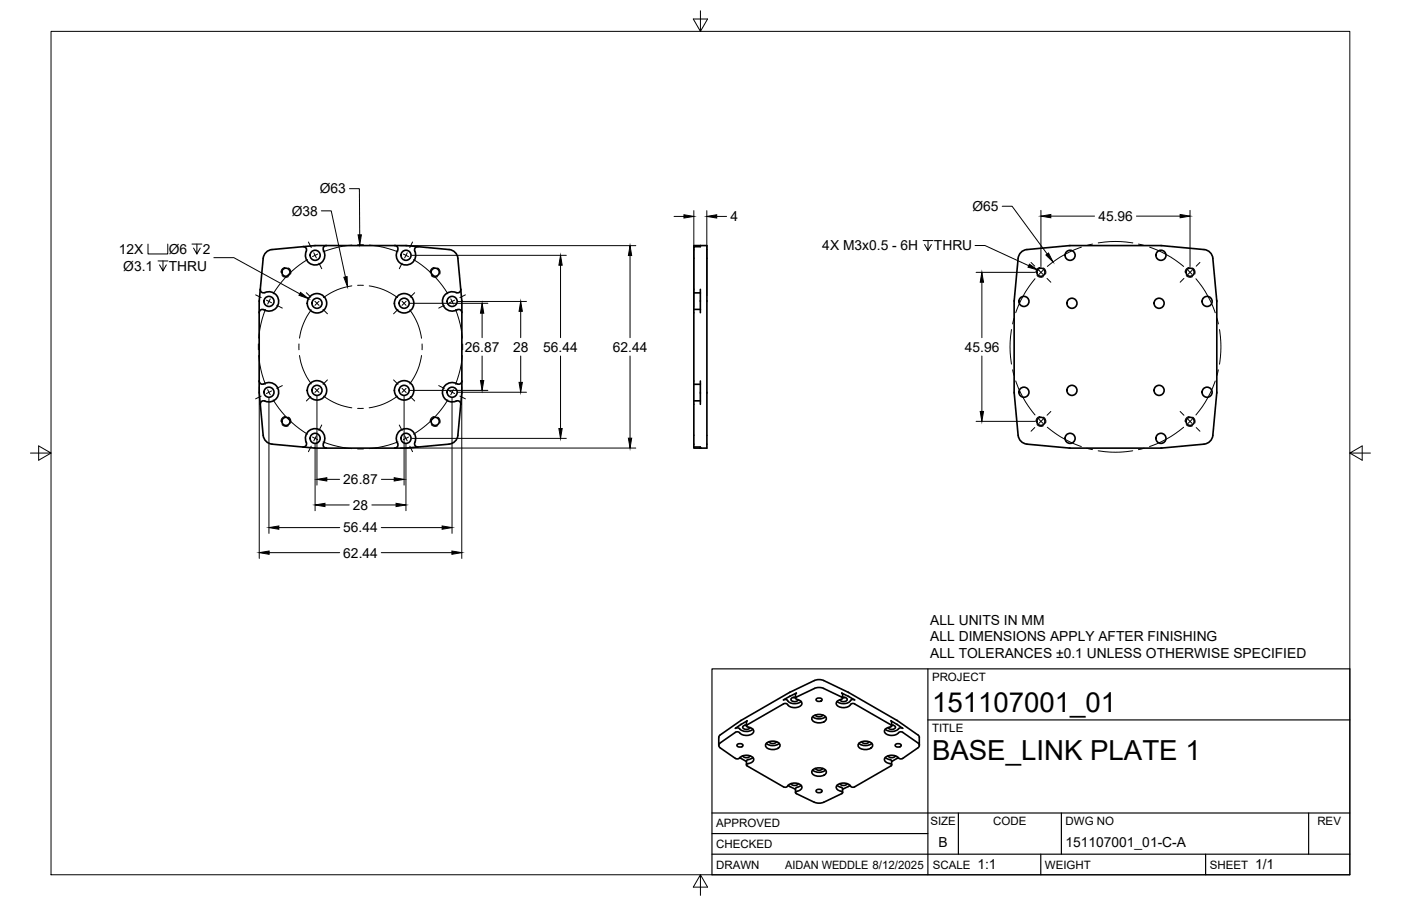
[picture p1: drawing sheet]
<svg xmlns="http://www.w3.org/2000/svg" width="432mm" height="279mm" viewBox="0 0 432 279" stroke-linecap="round" stroke-linejoin="round" font-family="sans-serif">
<!-- layer: Visible -->
<g fill="none" stroke="#000" stroke-width=".51">
<path d="M100.6 75.7a1.16 1.16 0 0 0-1 .8 1.16 1.16 0 0 0 .4 1.3 3 3 0 0 1-3.2 3.9 3 3 0 0 1-2.3-4.5l-.4-.9-.7-.2M121.7 75.7a1.16 1.16 0 0 1 1 .8 1.16 1.16 0 0 1-.4 1.3 3 3 0 0 0 3.2 3.9 3 3 0 0 0 2.3-4.5l.3-.9 .8-.2M125.4 75.8l13.6 1.3 1.5 .9 .6 1.7M125.4 75.7h-28.4l-13.8 1.4-1 .5-1 1.5-1.3 13.9M141.1 79.7l1.2 13.3M215.9 75.7h-2.1v.4M215.9 75.7v.4h-2.1v61.8M215.9 75.7h2v62.5h-2v-.3h-2.1M79.9 93v28.2M80.2 89.2a1.15 1.15 0 0 0 .7 1.1 1.15 1.15 0 0 0 1.3-.3 3 3 0 0 1 3.6 3.6 3 3 0 0 1-4.7 1.9l-.9 .2-.3 .7M142 89.2a1.15 1.15 0 0 1-.7 1.1 1.15 1.15 0 0 1-1.3-.3 3 3 0 0 0-3.6 3.6 3 3 0 0 0 4.7 1.9l1 .2 .3 .7M142.3 93v28.2"/>
<path d="M213.8 95.4h2.1M213.8 90.3h2.1M215.9 89.2v7.2M312.6 93v28.2M312.6 93l1.3-13.9 .6-1.1 1.4-.9 13.9-1.4h28.2l13.1 1.3a2.97 2.97 0 0 1 2.7 2.7l1.2 13.3M375 93v28.2M79.9 117.5a1.16 1.16 0 0 0 .8 1 1.16 1.16 0 0 0 1.2-.4 3 3 0 0 1 4 3.2 3 3 0 0 1-4.5 2.3l-.9 .4-.3 .7M142.4 117.5a1.16 1.16 0 0 1-.8 1 1.16 1.16 0 0 1-1.3-.4 3 3 0 0 0-3.9 3.2 3 3 0 0 0 4.5 2.3l.9 .4 .2 .7M213.8 118.5h2.1M215.9 117.5v7.2M79.9 121.2l1.3 13.6 1 1.5 1.6 .7M83.8 137l13.3 1.2"/>
<path d="M93.4 137.9a1.15 1.15 0 0 0 1.1-.8 1.15 1.15 0 0 0-.3-1.2 3 3 0 0 1 3.5-3.7 3 3 0 0 1 1.9 4.7l.3 1 .7 .3M97.1 138.2h28M125.4 138.2h-.3M128.9 137.9a1.15 1.15 0 0 1-1.1-.8 1.15 1.15 0 0 1 .2-1.2 3 3 0 0 0-3.5-3.7 3 3 0 0 0-1.9 4.7l-.2 1-.7 .3M138.4 137l-13 1.2M141.1 134.3l-.6 1.6-.9 .7-1.2 .4M142.3 121.2l-1.2 13.1M213.8 137.9v.3h2.1M213.8 123.6h2.1M312.6 121.2l1.3 13.6 1 1.5 1.6 .7M316.5 137l13.3 1.2M329.8 138.2h28"/>
<path d="M371.1 137l-13.3 1.2M375 121.2l-1.3 13.6-1 1.5-1.6 .7M243.3 214.8l-1.8 1h.9a3.1 3.1 0 0 0 4.5 .5M243.3 213.6l-14.9 8.6-6.4 4.4-.4 .6-.1 2.7M243.5 214.7l-.2 .1M243.5 213.5l-.2 .1M244.4 215.1h.8M245.2 215.1h-.7a.63 .63 0 0 0-.7 .6 .63 .63 0 0 0 .7 .6h1l.5-.5M245.4 213.7l-1.9 1M245.5 215l-.3 .4 .5 .3a1.17 1.17 0 0 1 1.3 .7 1.17 1.17 0 0 1-.4 1.4 3.1 3.1 0 0 1-4.2-.8l-.9 .1-11.2 6.4-.2 .4 .5 .3a1.25 1.25 0 0 1 1.4 .6 1.25 1.25 0 0 1-.1 1.4 3.2 3.2 0 0 1-4-.2M245.5 213.7l-.3 .4v1.2M251 209.9l-7.5 3.6"/>
<path d="M251 212.3l-5.6 2.7M251 209.9l.9-.3 1.5 .1 8 3.8M251 212.3l1.4-.3 1.5 .3M251.6 215.6a.97 .97 0 0 1 1-.4 .97 .97 0 0 1 .7 .8 .97 .97 0 0 1-1 .4 .97 .97 0 0 1-.7-.8zM253.9 212.3l5.5 2.7 .3 .4-.5 .3a1.17 1.17 0 0 0-1.3 .7 1.17 1.17 0 0 0 .4 1.4 3.1 3.1 0 0 0 4.1-.8l1 .1M259.7 215.1h.7a.63 .63 0 0 1 .7 .6 .63 .63 0 0 1-.7 .6h-1l-.6-.5M260.5 215.1h-.8M261.4 214.7l-2-1 .3 .4v1.2M261.4 213.5l15 8.6M261.4 214.7l.2 .1M261.6 214.8l1.8 1.1M263.4 217.1l11.2 6.4 .2 .4-.5 .3"/>
<path d="M263.4 215.8h-1a3.1 3.1 0 0 1-4.4 .5M222 229a.93 .93 0 0 0-.5 .9 .93 .93 0 0 0 .5 .8l4.7 3.2M226.7 233.9a1.39 1.39 0 0 0 1.8-.6 2.88 2.88 0 0 1 3.8 .8 2.09 2.09 0 0 1-2.1 1.5l-.1 .3 .2 .3 11.2 6.5h.9a2.96 2.96 0 0 1 4.7-.1 1.84 1.84 0 0 1-1.8 1.6l-.1 .3 .3 .3M227.2 229.7a.97 .97 0 0 1 1-.4 .97 .97 0 0 1 .7 .8 .97 .97 0 0 1-1 .3 .97 .97 0 0 1-.7-.7zM227.9 226l-.5-.3-.7 .1-4.6 3.2M228 233.6l2.1 1.2M228.9 233.1a1.44 1.44 0 0 0 2.3 0M229.6 223.7h.5M230.1 223.8v-1.2l.2-.3-3.6 2.3a1.37 1.37 0 0 1 1.8 .6 3.3 3.3 0 0 0 3.5-.3M230.1 223.6l-.8 .2-.4 .4a1.35 1.35 0 0 0 2.3 .2M232 233.6l-1.9 .9v1.4M236.2 229.2a3.2 3.2 0 0 0 4 0"/>
<path d="M236.2 229.2a3.1 3.1 0 0 1 4.2 .3 1.41 1.41 0 0 1-1.7 1.6l-1.6-.1a1.08 1.08 0 0 1-1-.6 1.08 1.08 0 0 1 .1-1.2zM237 228.7a1.44 1.44 0 0 0 2.3 0M250.5 237.5a3.2 3.2 0 0 0 3.9 0M250.5 221a3.2 3.2 0 0 0 3.9 0M250.5 237.5a3.1 3.1 0 0 1 4.1 .3 1.41 1.41 0 0 1-1.6 1.6l-1.7-.2a1.08 1.08 0 0 1-1-.6 1.08 1.08 0 0 1 .2-1.1zM250.5 221a3.1 3.1 0 0 1 4.1 .3 1.41 1.41 0 0 1-1.6 1.6l-1.7-.1a1.08 1.08 0 0 1-1-.7 1.08 1.08 0 0 1 .2-1.1zM251.3 237a1.44 1.44 0 0 0 2.3 0M251.3 220.5a1.44 1.44 0 0 0 2.3 0M264.7 229.2a3.2 3.2 0 0 0 4 0M264.7 229.2a3.1 3.1 0 0 1 4.2 .3 1.41 1.41 0 0 1-1.6 1.6l-1.7-.1a1.08 1.08 0 0 1-1-.6 1.08 1.08 0 0 1 .1-1.2zM265.6 228.7a1.44 1.44 0 0 0 2.2 0M272.9 233.6l1.4 .6"/>
<path d="M273.7 233.1a1.44 1.44 0 0 0 2.3 0M274.3 224.2a1.25 1.25 0 0 0-1.4 .6 1.25 1.25 0 0 0 .1 1.4 3.2 3.2 0 0 0 4-.2M274.3 234.2l.5 .5v1.2M274.3 235.5l.5 .3-.2 .4-11.2 6.5M274.8 223.6l.8 .2 .4 .4a1.35 1.35 0 0 1-2.3 .2M275.3 223.7h-.5M276 229.7a.97 .97 0 0 1 1-.4 .97 .97 0 0 1 .7 .8 .97 .97 0 0 1-1 .3 .97 .97 0 0 1-.7-.7zM276.4 223.4l-1.8-1.1 .2 .3v1.2M276.4 233.9l-1.6 .9M276.4 223.4l1.8 1.2a1.39 1.39 0 0 0-1.8 .6 3.3 3.3 0 0 1-3.5-.3M276.4 222.1l6.4 4.5M276.8 233.6l-.4 .3"/>
<path d="M276.9 226l.6-.3 .7 .1 4.6 3.2M278.2 233.9a1.39 1.39 0 0 1-1.8-.6 2.88 2.88 0 0 0-3.8 .8 1.52 1.52 0 0 0 1.7 1.4M282.8 230.7l-4.6 3.2M282.8 229a.93 .93 0 0 1 .6 .9 .93 .93 0 0 1-.6 .8M282.8 226.6l.5 .6v2.7M242.9 242.2l.4 .3M243.3 242.5l1.9 .9M243.8 241.7a1.44 1.44 0 0 0 2.2 0M245.4 244.8l5.6 2.6M246.9 242.2l-1.6 .8-.1 1.4M251.6 243.7a.97 .97 0 0 1 1-.3 .97 .97 0 0 1 .7 .7 .97 .97 0 0 1-1 .4 .97 .97 0 0 1-.7-.8zM258 242.2l1.6 .8 .1 1.4"/>
<path d="M258.8 241.7a1.44 1.44 0 0 0 2.3 0M259.4 244.8l-6 2.8-1.5 .1-.9-.3M262 242.2l-2.3 1.2M263.4 242.7h-1a2.96 2.96 0 0 0-4.6-.1 1.84 1.84 0 0 0 1.8 1.6l.1 .3-.3 .3"/>
<circle cx="97.1" cy="78.7" r="1.56"/>
<circle cx="125.1" cy="78.7" r="1.56"/>
<circle cx="329.8" cy="78.7" r="1.56"/>
<circle cx="357.8" cy="78.7" r="1.56"/>
<circle cx="82.9" cy="93" r="1.56"/>
<circle cx="88.1" cy="84" r="1.26"/>
<circle cx="97.7" cy="93.5" r="1.56"/>
<circle cx="97.7" cy="93.5" r="3"/>
<circle cx="124.6" cy="93.5" r="1.56"/>
<circle cx="124.6" cy="93.5" r="3"/>
<circle cx="134.1" cy="84" r="1.26"/>
<circle cx="139.4" cy="93" r="1.56"/>
<circle cx="315.6" cy="93" r="1.56"/>
<circle cx="320.8" cy="84" r="1.26"/>
<circle cx="330.4" cy="93.5" r="1.56"/>
<circle cx="357.2" cy="93.5" r="1.56"/>
<circle cx="366.8" cy="84" r="1.26"/>
<circle cx="372" cy="93" r="1.56"/>
<circle cx="82.9" cy="121" r="1.56"/>
<circle cx="88.1" cy="130" r="1.26"/>
<circle cx="97.1" cy="135.2" r="1.56"/>
<circle cx="97.7" cy="120.4" r="1.56"/>
<circle cx="97.7" cy="120.4" r="3"/>
<circle cx="124.6" cy="120.4" r="1.56"/>
<circle cx="124.6" cy="120.4" r="3"/>
<circle cx="125.1" cy="135.2" r="1.56"/>
<circle cx="134.1" cy="130" r="1.26"/>
<circle cx="139.4" cy="121" r="1.56"/>
<circle cx="315.6" cy="121" r="1.56"/>
<circle cx="320.8" cy="130" r="1.26"/>
<circle cx="329.8" cy="135.2" r="1.56"/>
<circle cx="330.4" cy="120.4" r="1.56"/>
<circle cx="357.2" cy="120.4" r="1.56"/>
<circle cx="357.8" cy="135.2" r="1.56"/>
<circle cx="366.8" cy="130" r="1.26"/>
<circle cx="372" cy="121" r="1.56"/>
</g>
<!-- layer: Hidden -->
<g fill="none" stroke="#000" stroke-width=".31">
<path d="M86.9 85a1.57 1.57 0 0 0 2 .3M87.9 82.5a1.56 1.56 0 0 0-1.3 1.5M88.9 82.6a1.55 1.55 0 0 1 .7 1.9M132.9 85a1.55 1.55 0 0 0 2 .3M133.8 82.5a1.51 1.51 0 0 0-1.2 1.5M134.9 82.6a1.53 1.53 0 0 1 .7 1.9M319.6 85a1.57 1.57 0 0 0 2 .3M320.5 82.5a1.56 1.56 0 0 0-1.2 1.5M321.6 82.6a1.55 1.55 0 0 1 .6 1.9M365.6 85a1.55 1.55 0 0 0 2 .3M366.5 82.5a1.51 1.51 0 0 0-1.2 1.5M367.6 82.6a1.53 1.53 0 0 1 .6 1.9"/>
<path d="M86.9 130.9a1.57 1.57 0 0 0 2 .4M87.9 128.4a1.56 1.56 0 0 0-1.3 1.6M88.9 128.6a1.52 1.52 0 0 1 .7 1.9M132.9 130.9a1.55 1.55 0 0 0 2 .4M133.8 128.4a1.52 1.52 0 0 0-1.2 1.6M134.9 128.6a1.5 1.5 0 0 1 .7 1.9M319.6 130.9a1.57 1.57 0 0 0 2 .4M320.5 128.4a1.56 1.56 0 0 0-1.2 1.6M321.6 128.6a1.52 1.52 0 0 1 .6 1.9M365.6 130.9a1.55 1.55 0 0 0 2 .4M366.5 128.4a1.52 1.52 0 0 0-1.2 1.6M367.6 128.6a1.5 1.5 0 0 1 .6 1.9"/>
</g>
<!-- layer: Border -->
<path d="M15.7 9.7h400.3v260.1h-400.3zM215.9 3.3v6.4l-2.2-3.8h4.4l-2.2 3.8M9.4 139.7h6.3l-3.8-2.2v4.4l3.8-2.2M416 139.7l3.8 2.2v-4.4l-3.8 2.2h6.4M215.9 269.8l2.2 3.8h-4.4l2.2-3.8v6.3" fill="none" stroke="#000" stroke-width=".31"/>
<!-- layer: Titleblock -->
<path d="M219.4 206.3h196.6v63.5h-196.6zM286 206.3v63.5M286 222h130M219.4 257.1h66.6M219.4 250.7h196.6M295.4 250.7v12.7M327.1 250.7v12.7M403.3 250.7v12.7M219.4 263.4h196.6M320.8 263.4v6.4M371.6 263.4v6.4" fill="none" stroke="#000" stroke-width=".36"/>
<!-- layer: Smart Centers -->
<g fill="none" stroke="#000" stroke-width=".31">
<path d="M95.1 74.6l.8 1.7M96.7 78l.8 1.5M97.9 78.4l-1.6 .7M108.4 75.6l-4.3 .7-4.5 1.4M110.2 75.5h1.8M113.8 75.6l4.4 .7 4.5 1.4M124.3 78.4l1.6 .7M125.5 78l-.8 1.5M127.1 74.6l-.8 1.7M333.3 76.2a32.9 32.9 0 0 0-10.5 6M336.7 75.3l-1.7 .4M338.5 74.9a32.2 32.2 0 0 1 10.6 0"/>
<path d="M350.9 75.3l1.7 .4M354.3 76.2a33.1 33.1 0 0 1 10.5 6M78.8 90.9l1.7 .9M81.8 95.4l-1.4 4.5-.7 4.4M82.1 92.6l1.6 .8M83.3 92.2l-.8 1.6M85.3 94.1l1.7 .9M94.4 90.3l1.4 1.3M94.8 80.1a31.3 31.3 0 0 0-10.6 10.5M95.9 95.5a18.9 18.9 0 0 0-3.6 8.8M97 92.9l1.3 1.3M98.3 81.2l.9 1.7"/>
<path d="M98.3 92.9l-1.2 1.3M99.6 95.4l1.3 1.4M108.4 88.2a18.9 18.9 0 0 0-8.7 3.6M110.2 88h1.8M113.8 88.2a18.9 18.9 0 0 1 8.7 3.6M122.7 95.4l-1.4 1.4M123.9 92.9l1.3 1.3M123.9 81.2l-.8 1.7M125.2 92.9l-1.3 1.3M126.3 95.5a18.8 18.8 0 0 1 3.6 8.8M127.5 80.1a31 31 0 0 1 10.5 10.5M127.8 90.3l-1.4 1.3"/>
<path d="M136.9 94.1l-1.7 .9M138.9 92.2l.8 1.6M140.1 92.6l-1.6 .8M140.4 95.4l1.4 4.5 .7 4.4M143.4 90.9l-1.7 .9M312.5 98.1l-.4 1.8M317.8 80.9l1.1 1.2M319 86a33.1 33.1 0 0 0-5.9 10.4M320.2 83.4l1.3 1.2M321.5 83.4l-1.3 1.2M322.7 85.9l1.2 1.1M364.9 85.9l-1.2 1.1"/>
<path d="M366.2 83.4l1.2 1.2M367.4 83.4l-1.3 1.2M368.6 86a32.9 32.9 0 0 1 5.9 10.5M369.8 80.9l-1.1 1.2M375.1 98.1l.4 1.8M79.6 106.1v1.8M79.7 109.6l.7 4.4 1.4 4.5M87 118.9l-1.7 .9M92.1 106.1v1.8M92.3 109.6a18.9 18.9 0 0 0 3.6 8.8M97.1 119.8l1.2 1.2M98.3 119.8l-1.3 1.2"/>
<path d="M100.9 117.2l-1.3 1.3M121.3 117.2l1.4 1.3M123.9 119.8l1.3 1.2M125.2 119.8l-1.3 1.2M129.9 109.6a18.9 18.9 0 0 1-3.6 8.8M130.1 106.1v1.8M135.2 118.9l1.7 .9M142.5 109.6l-.7 4.4-1.4 4.5M142.6 106.1v1.8M311.7 101.6a32.2 32.2 0 0 0 0 10.7M312.1 114l.4 1.8M313.1 117.5a32.9 32.9 0 0 0 5.9 10.5"/>
<path d="M374.5 117.5a33.1 33.1 0 0 1-5.9 10.5M375.5 114l-.4 1.8M375.9 101.6a32.2 32.2 0 0 1 0 10.7M80.5 122.2l-1.7 .8M82.5 120.2l.8 1.6M83.7 120.6l-1.6 .8M84.2 123.3a31.6 31.6 0 0 0 10.6 10.6M95.8 122.3l-1.4 1.4M95.9 137.6l-.8 1.7M96.3 134.8l1.6 .8M97.5 134.4l-.8 1.6M99.2 131.1l-.9 1.7"/>
<path d="M99.6 136.3l4.5 1.4 4.3 .6M99.7 122.2a18.9 18.9 0 0 0 8.7 3.6M110.2 125.9h1.8M110.2 138.5h1.8M122.5 122.2a18.8 18.8 0 0 1-8.7 3.6M122.7 136.3l-4.5 1.4-4.4 .6M123.1 131.1l.8 1.7M124.7 134.4l.8 1.6M125.9 134.8l-1.6 .8M126.3 137.6l.8 1.7M126.4 122.3l1.4 1.4M138 123.3a31.3 31.3 0 0 1-10.5 10.6"/>
<path d="M138.5 120.6l1.6 .8M139.7 120.2l-.8 1.6M141.7 122.2l1.7 .8M318.9 131.8l-1.1 1.2M320.2 129.3l1.3 1.3M321.5 129.3l-1.3 1.3M322.8 131.8a33.1 33.1 0 0 0 10.5 5.9M323.9 126.9l-1.2 1.2M335 138.2l1.7 .5M338.5 139a32.1 32.1 0 0 0 10.6 0M352.6 138.2l-1.7 .5M363.7 126.9l1.2 1.2"/>
<path d="M364.8 131.8a32.9 32.9 0 0 1-10.5 5.9M366.1 129.3l1.3 1.3M367.4 129.3l-1.2 1.3M368.7 131.8l1.1 1.2"/>
</g>
<!-- layer: FD_Dimensions -->
<g fill="none" stroke="#000" stroke-width=".31">
<path d="M107.7 58.2h3.1l.1 14.2M45.6 75.3v3h6.1v-3M59.2 75.3h3M60.7 75.3v3l-1.1-1.8M61.7 76.5l-1 1.8M65.9 79.5h6.2l20.3 11.1M99 65h3.1l4.4 20.4M123.4 75.8h72.6M126.9 78.7h47.6M194.2 78.8v25.3M207.8 66.7h3M213.8 65v29.7"/>
<path d="M217.8 65v26.2M220.9 66.7h3M308.9 63.6h3l10.8 14.7M320.8 64.9v17.3M323.9 66.7h13.4M350.3 66.7h13.4M366.8 64.9v17.3M48.7 80.5h3.1M50.2 80.5v3l-1-1.8M51.3 81.7l-1.1 1.8M126.3 93.5h24.1M141.1 93h21.2"/>
<path d="M148.6 96.6v7.5M160.5 96v8.1M172.8 81.8v22.3M300.8 84h18.2M302.6 87v17.1M79.9 119.3v52.9M142.3 119.3v52.9M148.6 109.8v7.5M160.5 109.8v8.1M172.8 109.8v22.3M194.2 109.8v25.3M302.6 109.8v17.1"/>
<path d="M82.9 122.7v41.8M97.1 137v20.5M97.7 122.2v27.4M123.4 138.2h72.6M124.5 122.2v27.4M125.1 137v20.5M126.3 120.4h24.1M126.9 135.2h47.6M139.3 122.7v41.8M141.1 121h21.2M300.8 129.9h18.2M100.2 155.7h7.4"/>
<path d="M100.7 147.8h4M114.6 155.7h7.5M117.6 147.8h3.9M83 170.4h21.7M85.9 162.7h18.8M117.5 170.4h21.8M117.5 162.7h18.8"/>
</g>
<g fill="#000" stroke="#000" stroke-width=".31">
<path d="M110.4 72.4h1l-.5 3.1zM194.2 75.8l.5 3h-1zM210.8 66.2l3 .5-3 .5zM217.8 66.7l3.1-.5v1zM322.3 78.6l.9-.6 1.3 2.8zM320.8 66.7l3.1-.6v1.1zM363.7 66.1l3.1 .6-3.1 .5zM92.6 90.2l2.5 1.9-3-1zM106 85.5l1-.2 .1 3.1zM148.6 93.5l.5 3.1h-1zM160.5 93l.5 3h-1zM172.8 78.7l.5 3.1h-1z"/>
<path d="M302.6 84l.5 3h-1zM148.1 117.3h1l-.5 3.1zM160 117.9h1l-.5 3.1zM172.3 132.1h1l-.5 3.1zM193.7 135.1h1l-.5 3.1zM302.1 126.9h1l-.5 3zM97.1 155.7l3.1-.5v1zM97.7 147.8l3-.5v1zM121.5 147.3l3 .5-3 .5zM122.1 155.2l3 .5-3 .5zM79.9 170.4l3.1-.5v1zM82.9 162.7l3-.5v1z"/>
<path d="M136.3 162.2l3 .5-3 .5zM139.3 169.9l3 .5-3 .5z"/>
</g>
<!-- layer: Hole Notes -->
<path d="M284.5 74.2h3M286 74.2v3l-1-1.8M287.1 75.4l-1.1 1.8M300.5 75.7h3.1l13.5 6.2" fill="none" stroke="#000" stroke-width=".31"/>
<path d="M317.3 81.5l2.5 1.7-3-.8z" fill="#000" stroke="#000" stroke-width=".31"/>
<g font-size="8.5">
<text x="287.3" y="219.5">151107001_01</text>
<text x="287.3" y="234.5">BASE_LINK PLATE 1</text>
</g>
<g font-size="4.3">
<text x="98.6" y="59.6">Ø63</text>
<text x="299.7" y="65.1">Ø65</text>
<text x="89.9" y="66.5">Ø38</text>
<text x="225.2" y="68.3">4</text>
<text x="338.5" y="68.2">45.96</text>
<text x="253.4" y="77.2">4X M3x0.5 - 6H</text>
<text x="287.8" y="77.2">THRU</text>
<text x="36.6" y="78.3">12X</text>
<text x="38" y="83.5">Ø3.1</text>
<text x="52" y="78.3">Ø6</text>
<text x="52" y="83.5">THRU</text>
<text x="62.5" y="78.3">2</text>
<text x="143.3" y="108.5">26.87</text>
<text x="158.2" y="108.5">28</text>
<text x="167.4" y="108.5">56.44</text>
<text x="188.9" y="108.5">62.44</text>
<text x="297.4" y="108.5">45.96</text>
<text x="105.8" y="149.3">26.87</text>
<text x="108.8" y="157.2">28</text>
<text x="105.8" y="164.2">56.44</text>
<text x="105.8" y="171.9">62.44</text>
<text x="286.7" y="192.7">ALL UNITS IN MM</text>
<text x="286.7" y="197.8">ALL DIMENSIONS APPLY AFTER FINISHING</text>
<text x="286.7" y="203">ALL TOLERANCES ±0.1 UNLESS OTHERWISE SPECIFIED</text>
<text x="289.3" y="261.2">B</text>
<text x="328.4" y="261.2">151107001_01-C-A</text>
<text x="301.2" y="268.1">1:1</text>
<text x="386.8" y="268.1">1/1</text>
</g>
<g font-size="3.5">
<text x="287.3" y="210.1">PROJECT</text>
<text x="287.3" y="225.8">TITLE</text>
<text x="220.7" y="255.2">APPROVED</text>
<text x="286.7" y="254.5">SIZE</text>
<text x="306.1" y="254.5">CODE</text>
<text x="328.4" y="254.5">DWG NO</text>
<text x="406" y="254.5">REV</text>
<text x="220.7" y="261.5">CHECKED</text>
<text x="220.7" y="267.9">DRAWN</text>
<text x="242" y="267.9">AIDAN WEDDLE 8/12/2025</text>
<text x="287.5" y="267.9">SCALE</text>
<text x="322.1" y="267.9">WEIGHT</text>
<text x="372.9" y="267.9">SHEET</text>
</g>
</svg>
